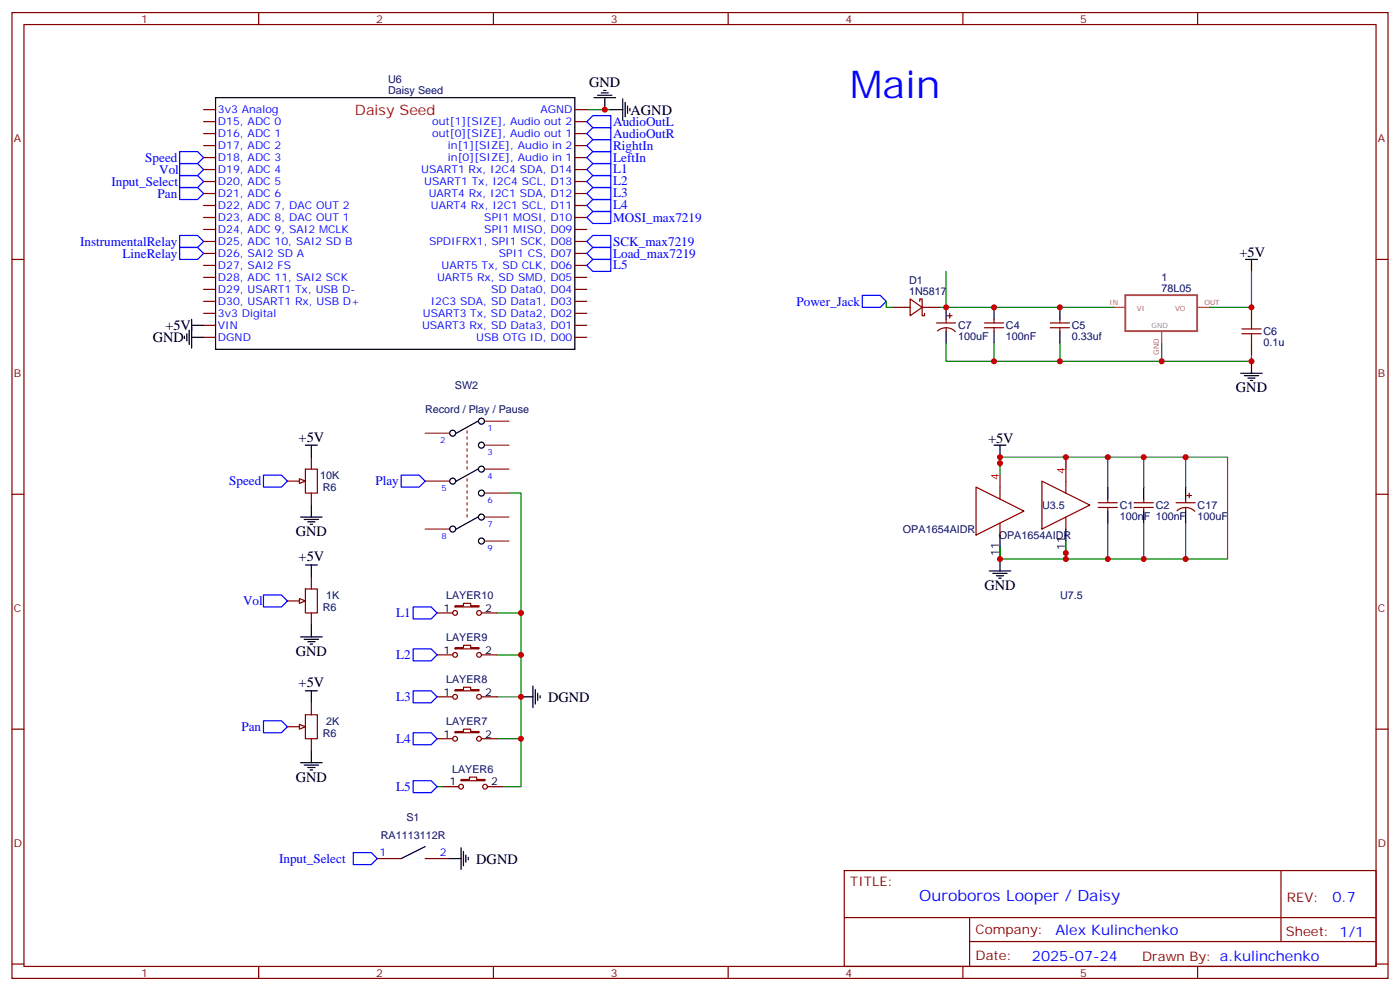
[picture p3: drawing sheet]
<svg xmlns="http://www.w3.org/2000/svg" width="412mm" height="292mm" viewBox="0 0 412 292" stroke-linecap="round" stroke-linejoin="round" font-family="sans-serif">
<g fill="none" stroke="#870000" stroke-width=".35">
<path d="M3.5 3.7h405.4v284.3h-405.4zM7.1 7.2h398.2v277.3h-398.2zM76.2 3.7v3.5M145.3 3.7v3.5M214.5 3.7v3.5M283.6 3.7v3.5M352.8 3.7v3.5M60 39.3h3.5M60 35.8h3.5M60 32.3h3.5M169.3 39.3h3.6M169.3 35.8h3.6"/>
<path d="M169.3 32.3h3.6M60 57h3.5M60 53.4h3.5M60 49.9h3.5M60 46.4h3.5M60 42.9h3.5M169.3 57h3.6M169.3 53.4h3.6M169.3 49.9h3.6M169.3 46.4h3.6M169.3 42.9h3.6M3.5 76.4h3.6"/>
<path d="M60 78.1h3.5M60 74.6h3.5M60 71.1h3.5M60 67.6h3.5M60 64h3.5M60 60.5h3.5M169.3 78.1h3.6M169.3 74.6h3.6M169.3 71.1h3.6M169.3 67.6h3.6M169.3 64h3.6M169.3 60.5h3.6"/>
<path d="M405.3 76.4h3.6M60 99.3h3.5M60 95.8h3.5M60 92.3h3.5M60 88.7h3.5M60 85.2h3.5M60 81.7h3.5M169.3 99.3h3.6M169.3 95.8h3.6M169.3 92.3h3.6M169.3 88.7h3.6M169.3 85.2h3.6"/>
<path d="M169.3 81.7h3.6M262.8 90.5h5.3M268.1 88l3.5 2.5-3.5 2.5zM270.9 88.7v-.7h.7v5h.7v-.7M271.6 90.5h5.3M275.9 95.1h5.6M276.2 97.5a3.8 3.8 0 0 1 5.2 .1M278.7 94v1.1M278.7 96.5v1M279 93h1.5M279.8 92.3v1.4M290 95.1h5.6"/>
<path d="M290 96.5h5.6M292.8 94v1.1M292.8 96.5v1M309.4 95.1h5.6M309.4 96.5h5.6M312.2 94v1.1M312.2 96.5v1M368.7 90.5v3.5M368.7 101.1v3.5M90 138.1h3.5v7.1h-3.5zM91.7 134.6v3.5M3.5 145.5h3.6"/>
<path d="M84.7 141.6h3.5M91.7 145.2v3.5M287.5 143.4l14.1 7.1-14.1 7zM294.6 143.4v3.5M294.6 154v3.5M306.9 141.6l14.1 7.1-14.1 7.1zM314 141.6v3.6M314 152.2v3.6M323.5 148h5.6M323.5 149.4h5.6M326.3 146.9v1.1M326.3 149.4v1.1"/>
<path d="M334.1 148h5.6M334.1 149.4h5.6M336.9 146.9v1.1M336.9 149.4v1.1M346.4 148h5.7M346.7 150.4a3.8 3.8 0 0 1 5.3 .1M349.2 146.9v1.1M349.2 149.4v1.1M349.6 145.9h1.4M350.3 145.2v1.4M405.3 145.5h3.6M134.1 178.3h2.4v-.7h2.1v.7h2.5v.4h-7z"/>
<path d="M128.8 192.8h4.5M128.8 180.4h4.5M134.1 190.7h2.4v-.7h2.1v.7h2.5v.3h-7zM141.8 192.8h4.6M141.8 180.4h4.6M3.5 214.7h3.6M128.8 217.5h4.5M128.8 205.1h4.5M134.1 215.4h2.4v-.7h2.1v.7h2.5v.3h-7zM134.1 203h2.4v-.7h2.1v.7h2.5v.4h-7zM141.8 217.5h4.6M141.8 205.1h4.6"/>
<path d="M405.3 214.7h3.6M130.5 231.6h4.6M135.8 229.5h2.5v-.7h2.1v.7h2.5v.3h-7.1zM143.6 231.6h4.6M248.7 256.3h156.6v28.2h-156.6zM377.3 256.3v20.9M248.7 270.1h156.5M285.6 277.2h119.6M285.6 270.1v14.2M3.5 283.8h3.6M76.2 284.5v3.5M145.3 284.5v3.5"/>
<path d="M214.5 284.5v3.5M283.6 284.5v3.5M352.8 284.5v3.5M405.3 283.8h3.6"/>
<circle cx="134.1" cy="180.4" r=".71"/>
<circle cx="134.1" cy="192.8" r=".71"/>
<circle cx="141.1" cy="192.8" r=".71"/>
<circle cx="141.1" cy="180.4" r=".71"/>
<circle cx="134.1" cy="205.1" r=".71"/>
<circle cx="134.1" cy="217.5" r=".71"/>
<circle cx="141.1" cy="205.1" r=".71"/>
<circle cx="141.1" cy="217.5" r=".71"/>
<circle cx="135.8" cy="231.6" r=".71"/>
<circle cx="142.9" cy="231.6" r=".71"/>
</g>
<g fill="none" stroke="#00f" stroke-width=".35">
<path d="M172.9 39.3l1.7-1.7h5.3v3.5h-5.3zM172.9 35.8l1.7-1.8h5.3v3.6h-5.3zM172.9 42.9l1.7-1.8h5.3v3.5h-5.3zM172.9 46.4l1.7-1.8h5.3v3.6h-5.3zM52.9 69.3h5.3l1.8 1.8-1.8 1.7h-5.3zM52.9 72.8h5.3l1.8 1.8-1.8 1.8h-5.3zM172.9 64l1.7-1.7h5.3v3.5h-5.3zM172.9 74.6l1.7-1.8h5.3v3.6h-5.3zM174.6 69.3h5.3v3.5h-5.3l-1.7-1.7zM254 87h5.3l1.8 1.7-1.8 1.8h-5.3zM77.6 139.9h5.3l1.8 1.7-1.8 1.8h-5.3zM118.2 139.9h5.3l1.7 1.7-1.7 1.8h-5.3z"/>
<path d="M121.7 178.7h5.3l1.8 1.7-1.8 1.8h-5.3zM121.7 191h5.3l1.8 1.8-1.8 1.8h-5.3zM121.7 215.7h5.3l1.8 1.8-1.8 1.8h-5.3zM121.7 203.4h5.3l1.8 1.7-1.8 1.8h-5.3zM121.7 229.8h5.3l1.8 1.8-1.8 1.8h-5.3z"/>
</g>
<g fill="none" stroke="#000" stroke-width=".35">
<path d="M63.5 28.8h105.8v74h-105.8zM175 28.8h6.3M176 28h4.3M177.1 27.3h2.1M177.8 26.6h.7M178.2 28.8v3.5M179.9 32.3h3.5M183.4 29.1v6.4M184.1 30.2v4.2M184.9 31.2v2.1M185.6 31.9v.7M366.9 76.4h3.5"/>
<path d="M368.7 76.4v3.5M54.3 99v.7M55 98.2v2.2M55.7 97.2v4.2M56.4 95.8h3.6M56.4 94v8.5M56.4 99.3h3.6M278.7 90.5v3.5M278.7 97.5v3.6M292.8 90.5v3.5M292.8 97.5v3.6M312.2 90.5v3.5"/>
<path d="M312.2 97.5v3.6M365.5 109.9h6.3M366.5 110.6h4.3M367.6 111.3h2.1M368.3 112h.7M368.7 106.4v3.5M140.8 124l-6.4 3.5M140.8 138.1l-6.4 3.5M292.8 131.1h3.5M294.6 131.1v3.5M88.5 152.2h6.4M89.6 152.9h4.2"/>
<path d="M90.7 153.6h2.1M91.4 154.3h.7M91.7 148.7v3.5M140.8 152.2l-6.4 3.6M294.6 157.5v10.6M314 155.8v7M326.3 143.4v3.5M326.3 150.5v3.5M336.9 143.4v3.5M336.9 150.5v3.5M349.2 143.4v3.5M349.2 150.5v3.5"/>
<path d="M291.4 168.1h6.3M292.5 168.8h4.2M293.5 169.5h2.1M294.2 170.2h.7M153.5 205.1h3.5M157 202v6.3M157.7 203v4.3M158.4 204.1v2.1M159.1 204.8v.7"/>
<circle cx="133.4" cy="127.5" r=".88"/>
<circle cx="141.8" cy="124" r=".88"/>
<circle cx="141.8" cy="138.1" r=".88"/>
<circle cx="141.8" cy="131.1" r=".88"/>
<circle cx="133.4" cy="155.8" r=".88"/>
<circle cx="133.4" cy="141.6" r=".88"/>
<circle cx="141.8" cy="159.3" r=".88"/>
<circle cx="141.8" cy="145.2" r=".88"/>
<circle cx="141.8" cy="152.2" r=".88"/>
</g>
<g fill="none" stroke="#008700" stroke-width=".35">
<path d="M172.9 32.3h7M278.7 79.9v10.6M368.7 79.9v10.6h-12.4M261.1 88.7v1.8h1.7M276.9 90.5h51.2M278.7 101.1v5.3h90v-1.8M292.8 101.1v5.3M312.2 101.1v5.3M342.2 101.1v5.3M294.6 139.9v-5.3h67v30h-67v-3.6M314 134.6v3.5M326.3 134.6v8.8"/>
<path d="M336.9 134.6v8.8M349.2 134.6v8.8M149.9 145.2h3.6v35.2h-7.1M314 159.3v5.3M326.3 154v10.6M336.9 154v10.6M349.2 154v10.6M153.5 192.8v12.3h-7.1M153.5 180.4v12.4h-7.1M153.5 217.5v14.1h-5.3M153.5 205.1v12.4h-7.1M128.8 231.6h1.7"/>
</g>
<path d="M294.6 136.3v7.1M314 134.6v7" fill="none" stroke="#f00" stroke-width=".35"/>
<path d="M331.5 86.9h21.1v10.6h-21.1z" fill="none" stroke="#a64a4a" stroke-width=".56"/>
<path d="M328.1 90.5h3.5M342.2 97.6v3.5M352.8 90.5h3.5" fill="none" stroke="#a64a4a" stroke-width=".35"/>
<path d="M365.8 98.2h5.7M365.8 96.8h5.7M368.7 94v2.8M368.7 98.2v2.9" fill="none" stroke="#a10000" stroke-width=".35"/>
<g fill="none" stroke="#8c2424" stroke-width=".35">
<path d="M125.2 127.5h7.1M137.6 132.1v.7M137.6 126.8v.7M137.6 128.6v.7M137.6 130.4v.7M137.6 133.9v.7M137.6 135.6v.7M137.6 137.4v.7M142.9 124h7M142.9 131.1h7M142.9 138.1h7M125.2 141.6h7.1"/>
<path d="M125.2 155.8h7.1M137.6 146.2v.7M137.6 140.9v.7M137.6 142.7v.7M137.6 144.5v.7M137.6 148v.7M137.6 149.8v.7M137.6 151.5v.7M142.9 145.2h7M142.9 152.2h7M142.9 159.3h7"/>
</g>
<path d="M88.2 140.9l1.8 .7-1.8 .7z" fill="#f0f0f0" stroke="#870000" stroke-width=".35"/>
<path d="M84.7 176.9h3.5M90 173.4h3.5v7h-3.5zM91.7 169.9v3.5M91.7 180.4v3.6" fill="none" stroke="#870000" stroke-width=".35"/>
<path d="M88.2 176.2l1.8 .7-1.8 .7z" fill="#f0f0f0" stroke="#870000" stroke-width=".35"/>
<g fill="none" stroke="#000" stroke-width=".35">
<path d="M90 131.1h3.5M91.7 131.1v3.5M90 166.3h3.5M91.7 166.3v3.6M88.5 187.5h6.4M89.6 188.2h4.2M90.7 188.9h2.1M91.4 189.6h.7M91.7 184v3.5M90 203.4h3.5M91.7 203.4v3.5M88.5 224.5h6.4"/>
<path d="M89.6 225.2h4.2M90.7 226h2.1M91.4 226.7h.7M91.7 221v3.5"/>
</g>
<path d="M77.6 175.2h5.3l1.8 1.7-1.8 1.8h-5.3zM77.6 212.2h5.3l1.8 1.8-1.8 1.7h-5.3z" fill="none" stroke="#00f" stroke-width=".35"/>
<path d="M84.7 214h3.5M90 210.4h3.5v7.1h-3.5zM91.7 206.9v3.5M91.7 217.5v3.5" fill="none" stroke="#870000" stroke-width=".35"/>
<path d="M88.2 213.3l1.8 .7-1.8 .7z" fill="#f0f0f0" stroke="#870000" stroke-width=".35"/>
<path d="M52.9 44.6h5.3l1.8 1.8-1.8 1.8h-5.3zM52.9 48.2h5.3l1.8 1.7-1.8 1.8h-5.3zM52.9 55.2h5.3l1.8 1.8-1.8 1.7h-5.3zM52.9 51.7h5.3l1.8 1.7-1.8 1.8h-5.3zM172.9 49.9l1.7-1.7h5.3v3.5h-5.3zM172.9 53.4l1.7-1.7h5.3v3.5h-5.3zM172.9 57l1.7-1.8h5.3v3.5h-5.3zM172.9 60.5l1.7-1.8h5.3v3.6h-5.3zM172.9 78.1l1.7-1.7h5.3v3.5h-5.3zM104.1 251h5.3l1.7 1.8-1.7 1.7h-5.3z" fill="none" stroke="#00f" stroke-width=".35"/>
<path d="M111.1 252.8h7.1M125.2 252.8h7.1" fill="none" stroke="#870000" stroke-width=".35"/>
<path d="M125.2 249.2l-7 3.6M132.3 252.8h3.5M135.8 249.6v6.3M136.5 250.6v4.3M137.2 251.7v2.1M137.9 252.4v.7" fill="none" stroke="#000" stroke-width=".35"/>
<g fill="#c00">
<circle cx="178.2" cy="32.3" r=".88"/>
<circle cx="314" cy="162.8" r=".88"/>
<circle cx="294.6" cy="136.3" r=".88"/>
<circle cx="349.3" cy="164.6" r=".88"/>
<circle cx="349.3" cy="134.6" r=".88"/>
<circle cx="314" cy="164.6" r=".88"/>
<circle cx="314" cy="134.6" r=".88"/>
<circle cx="294.6" cy="134.6" r=".88"/>
<circle cx="294.6" cy="164.6" r=".88"/>
<circle cx="368.7" cy="90.5" r=".88"/>
<circle cx="368.7" cy="106.4" r=".88"/>
<circle cx="292.8" cy="106.4" r=".88"/>
<circle cx="312.2" cy="106.4" r=".88"/>
<circle cx="342.2" cy="106.4" r=".88"/>
<circle cx="312.2" cy="90.5" r=".88"/>
<circle cx="292.8" cy="90.5" r=".88"/>
<circle cx="278.7" cy="90.5" r=".88"/>
<circle cx="336.9" cy="164.6" r=".88"/>
<circle cx="326.3" cy="164.6" r=".88"/>
<circle cx="336.9" cy="134.6" r=".88"/>
<circle cx="326.3" cy="134.6" r=".88"/>
<circle cx="153.5" cy="217.5" r=".88"/>
<circle cx="153.5" cy="205.1" r=".88"/>
<circle cx="153.5" cy="192.8" r=".88"/>
<circle cx="153.5" cy="180.4" r=".88"/>
</g>
<text font-size="11.3" fill="#00f" x="250.5" y="28.8">Main</text>
<text font-size="4.6" fill="#00f" x="270.8" y="265.3">Ouroboros Looper / Daisy</text>
<g font-size="4.2">
<text x="173.6" y="25.6">GND</text>
<text x="185.7" y="33.7">AGND</text>
<text x="365.1" y="75.7">+5V</text>
<text x="45" y="100.8">GND</text>
<text x="48.7" y="97.2">+5V</text>
<text x="364.1" y="115.5">GND</text>
<text x="88" y="130">+5V</text>
<text x="291" y="130.4">+5V</text>
<text x="87.2" y="157.9">GND</text>
<text x="88" y="165.3">+5V</text>
<text x="290" y="173.7">GND</text>
<text x="87.2" y="193.1">GND</text>
<text x="88" y="202.3">+5V</text>
<text x="161.5" y="206.6">DGND</text>
<text x="87.2" y="230.2">GND</text>
<text x="140.3" y="254.2">DGND</text>
</g>
<text font-size="4.2" fill="#c00" x="104.6" y="33.9">Daisy Seed</text>
<g font-size="4.2" fill="#00f">
<text x="392.5" y="265.6">0.7</text>
<text x="310.9" y="275.1">Alex Kulinchenko</text>
<text x="304" y="282.9">2025-07-24</text>
</g>
<g font-size="3.9" fill="#00f">
<text x="180.6" y="40.6">AudioOutR</text>
<text x="180.6" y="37">AudioOutL</text>
<text x="42.8" y="47.6">Speed</text>
<text x="180.6" y="44.2">RightIn</text>
<text x="180.6" y="47.7">LeftIn</text>
<text x="46.9" y="51.2">Vol</text>
<text x="180.6" y="51.1">L1</text>
<text x="32.8" y="54.7">Input_Select</text>
<text x="46.4" y="58.2">Pan</text>
<text x="180.6" y="54.6">L2</text>
<text x="180.6" y="58.1">L3</text>
<text x="180.6" y="65.3">MOSI_max7219</text>
<text x="180.6" y="61.6">L4</text>
<text x="23.6" y="72.4">InstrumentalRelay</text>
<text x="36.1" y="75.9">LineRelay</text>
<text x="180.6" y="75.9">Load_max7219</text>
<text x="180.6" y="72.3">SCK_max7219</text>
<text x="180.6" y="79.3">L5</text>
<text x="234.6" y="90">Power_Jack</text>
<text x="67.5" y="142.9">Speed</text>
<text x="110.6" y="142.9">Play</text>
<text x="71.6" y="178.2">Vol</text>
<text x="116.7" y="181.6">L1</text>
<text x="116.7" y="194">L2</text>
<text x="116.7" y="206.3">L3</text>
<text x="71.1" y="215.2">Pan</text>
<text x="116.7" y="218.7">L4</text>
<text x="116.7" y="232.8">L5</text>
<text x="82.2" y="254">Input_Select</text>
</g>
<g font-size="3.9" fill="#800">
<text x="250.5" y="260.9">TITLE:</text>
<text x="379.1" y="265.6">REV:</text>
<text x="287.4" y="275.1">Company:</text>
<text x="378.7" y="275.7">Sheet: 1/1</text>
<text x="287.4" y="282.8">Date:</text>
<text x="336.4" y="282.8">Drawn By: a.kulinchenko</text>
</g>
<g font-size="3.2" fill="#800">
<text x="41.6" y="6.7">1</text>
<text x="110.8" y="6.7">2</text>
<text x="179.9" y="6.7">3</text>
<text x="249.1" y="6.7">4</text>
<text x="318.2" y="6.7">5</text>
<text x="4.1" y="41.8">A</text>
<text x="405.9" y="41.8">A</text>
<text x="4.1" y="110.9">B</text>
<text x="405.9" y="110.9">B</text>
<text x="4.1" y="180.1">C</text>
<text x="405.9" y="180.1">C</text>
<text x="4.1" y="249.2">D</text>
<text x="405.9" y="249.2">D</text>
<text x="41.6" y="287.5">1</text>
<text x="110.8" y="287.5">2</text>
<text x="179.9" y="287.5">3</text>
<text x="249.1" y="287.5">4</text>
<text x="318.2" y="287.5">5</text>
</g>
<g font-size="3.2" fill="#000080">
<text x="114.3" y="27.7">Daisy Seed</text>
<text x="114.3" y="24.5">U6</text>
<text x="267.8" y="83.7">D1</text>
<text x="342.2" y="82.6">1</text>
<text x="267.8" y="87">1N5817</text>
<text x="342.2" y="85.8">78L05</text>
<text x="282.2" y="100.1">100uF</text>
<text x="282.2" y="96.9">C7</text>
<text x="296.3" y="100.1">100nF</text>
<text x="296.3" y="96.9">C4</text>
<text x="315.7" y="100.1">0.33uf</text>
<text x="315.7" y="96.9">C5</text>
<text x="372.2" y="101.9">0.1u</text>
<text x="372.2" y="98.7">C6</text>
<text x="134" y="114.6">SW2</text>
<text x="125.2" y="121.6">Record / Play / Pause</text>
<text x="94.3" y="141">10K</text>
<text x="95.1" y="144.5">R6</text>
<text x="307" y="149.9">U3.5</text>
<text x="329.8" y="149.8">C1</text>
<text x="340.4" y="149.8">C2</text>
<text x="352.8" y="149.8">C17</text>
<text x="329.8" y="153.1">100nF 100nF</text>
<text x="352.8" y="153">100uF</text>
<text x="266" y="156.9">OPA1654AIDR</text>
<text x="294.2" y="158.7">OPA1654AIDR</text>
<text x="95.1" y="179.8">R6</text>
<text x="96.1" y="176.3">1K</text>
<text x="131.4" y="176.3">LAYER10</text>
<text x="312.3" y="176.2">U7.5</text>
<text x="131.4" y="188.6">LAYER9</text>
<text x="131.4" y="201">LAYER8</text>
<text x="96.1" y="213.3">2K</text>
<text x="131.4" y="213.3">LAYER7</text>
<text x="95.1" y="216.8">R6</text>
<text x="133.2" y="227.4">LAYER6</text>
<text x="119.7" y="241.6">S1</text>
<text x="112.2" y="246.9">RA1113112R</text>
</g>
<g font-size="3.2" fill="#00f">
<text x="64.2" y="33.3">3v3 Analog</text>
<text x="159.2" y="33.3">AGND</text>
<text x="64.2" y="36.9">D15, ADC 0</text>
<text x="64.2" y="40.4">D16, ADC 1</text>
<text x="127.3" y="40.4">out[0][SIZE], Audio out 1</text>
<text x="127.3" y="36.9">out[1][SIZE], Audio out 2</text>
<text x="64.2" y="43.9">D17, ADC 2</text>
<text x="64.2" y="47.4">D18, ADC 3</text>
<text x="131.9" y="47.4">in[0][SIZE], Audio in 1</text>
<text x="131.9" y="43.9">in[1][SIZE], Audio in 2</text>
<text x="64.2" y="51">D19, ADC 4</text>
<text x="124.1" y="51">USART1 Rx, I2C4 SDA, D14</text>
<text x="64.2" y="54.5">D20, ADC 5</text>
<text x="64.2" y="58">D21, ADC 6</text>
<text x="125" y="54.5">USART1 Tx, I2C4 SCL, D13</text>
<text x="126.3" y="58">UART4 Rx, I2C1 SDA, D12</text>
<text x="64.2" y="61.6">D22, ADC 7, DAC OUT 2</text>
<text x="64.2" y="65.1">D23, ADC 8, DAC OUT 1</text>
<text x="126.9" y="61.6">UART4 Rx, I2C1 SCL, D11</text>
<text x="142.7" y="65.1">SPI1 MOSI, D10</text>
<text x="64.2" y="68.6">D24, ADC 9, SAI2 MCLK</text>
<text x="142.7" y="68.6">SPI1 MISO, D09</text>
<text x="64.2" y="72.1">D25, ADC 10, SAI2 SD B</text>
<text x="64.2" y="75.7">D26, SAI2 SD A</text>
<text x="126.4" y="72.1">SPDIFRX1, SPI1 SCK, D08</text>
<text x="147" y="75.7">SPI1 CS, D07</text>
<text x="64.2" y="79.2">D27, SAI2 FS</text>
<text x="64.2" y="82.7">D28, ADC 11, SAI2 SCK</text>
<text x="128.7" y="82.7">UART5 Rx, SD SMD, D05</text>
<text x="130.1" y="79.2">UART5 Tx, SD CLK, D06</text>
<text x="64.2" y="86.3">D29, USART1 Tx, USB D-</text>
<text x="64.2" y="89.8">D30, USART1 Rx, USB D+</text>
<text x="126.9" y="89.8">I2C3 SDA, SD Data1, D03</text>
<text x="144.6" y="86.3">SD Data0, D04</text>
<text x="64.2" y="93.3">3v3 Digital</text>
<text x="124.6" y="93.3">USART3 Tx, SD Data2, D02</text>
<text x="64.2" y="96.8">VIN</text>
<text x="64.2" y="100.4">DGND</text>
<text x="124.3" y="96.8">USART3 Rx, SD Data3, D01</text>
<text x="140.3" y="100.4">USB OTG ID, D00</text>
<text x="111.8" y="252.1">1</text>
<text x="129.6" y="252.1">2</text>
</g>
<g font-size="3.2" fill="#f00">
<text x="294.2" y="141.3" transform="rotate(-90 294.2 141.3)">4</text>
<text x="313.6" y="139.5" transform="rotate(-90 313.6 139.5)">4</text>
</g>
<g font-size="3.2">
<text x="313.6" y="161.9" transform="rotate(-90 313.6 161.9)">11</text>
<text x="294.2" y="163.7" transform="rotate(-90 294.2 163.7)">11</text>
<text x="130.6" y="180.1">1</text>
<text x="142.9" y="180.1">2</text>
<text x="130.6" y="192.4">1</text>
<text x="142.9" y="192.4">2</text>
<text x="130.6" y="204.8">1</text>
<text x="142.9" y="204.8">2</text>
<text x="130.6" y="217.1">1</text>
<text x="142.9" y="217.1">2</text>
<text x="132.4" y="231.2">1</text>
<text x="144.6" y="231.2">2</text>
</g>
<g font-size="2.5" fill="#00f">
<text x="129.7" y="130.4">2</text>
<text x="143.6" y="126.8">1</text>
<text x="143.6" y="133.9">3</text>
<text x="143.6" y="140.9">4</text>
<text x="130" y="144.5">5</text>
<text x="143.6" y="148">6</text>
<text x="143.6" y="155">7</text>
<text x="130" y="158.6">8</text>
<text x="143.6" y="162.1">9</text>
</g>
<g font-size="2.1" fill="#a54b4b">
<text x="326.9" y="89.7">IN</text>
<text x="354.8" y="89.7">OUT</text>
<text x="334.9" y="91.5">VI</text>
<text x="346.1" y="91.5">VO</text>
<text x="341.4" y="104.5" transform="rotate(-90 341.4 104.5)">GND</text>
</g>
<text font-size="2.1" fill="#838383" x="339.2" y="96.4">GND</text>
</svg>
